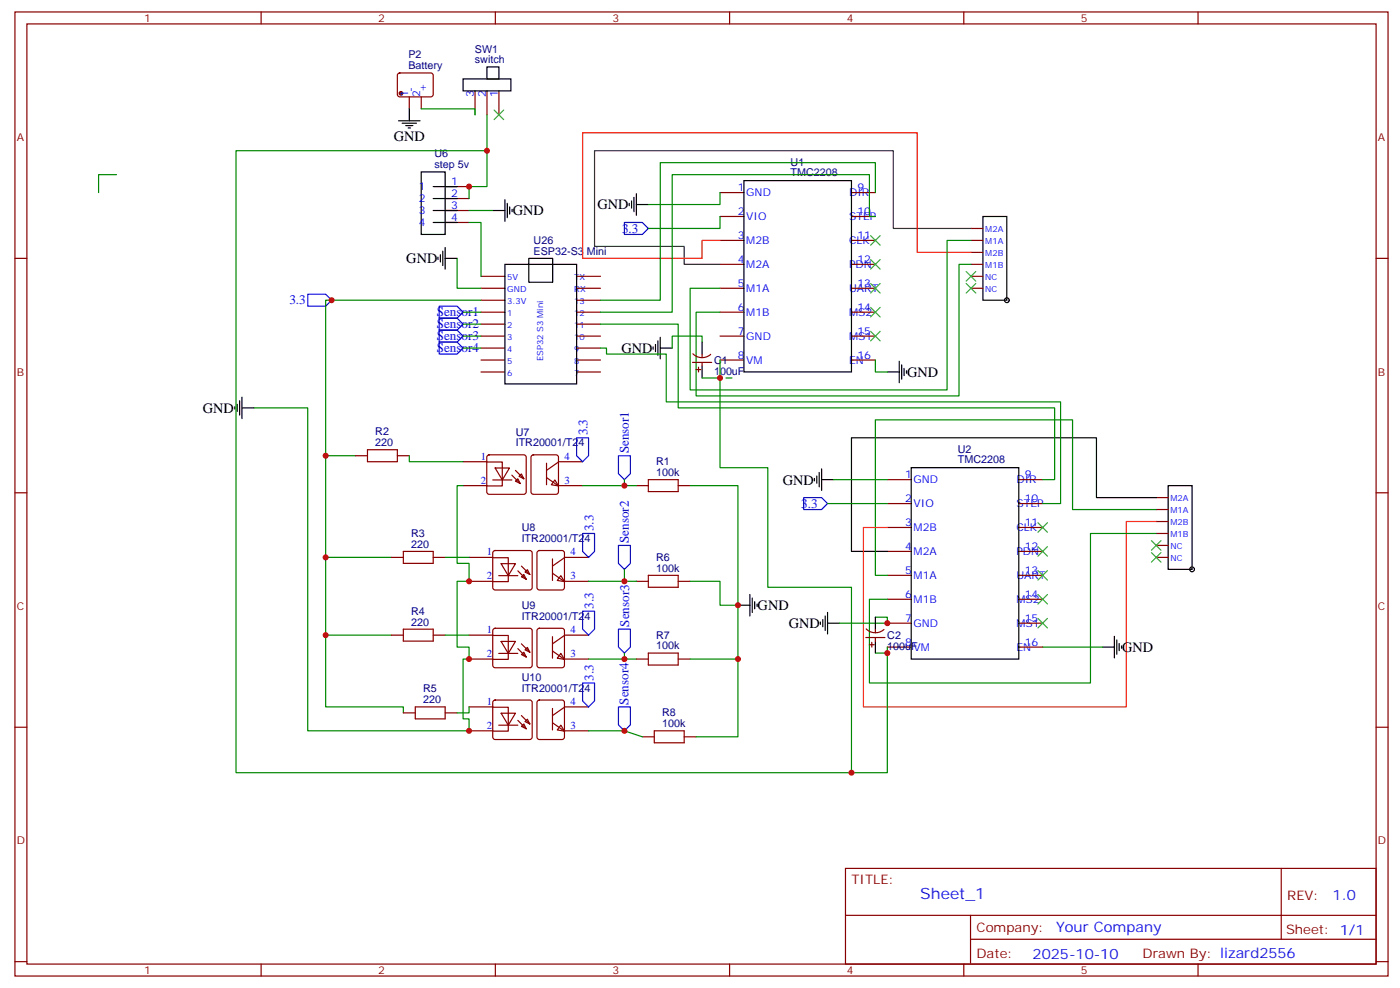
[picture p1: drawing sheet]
<svg xmlns="http://www.w3.org/2000/svg" width="413mm" height="291mm" viewBox="0 0 413 291" stroke-linecap="round" stroke-linejoin="round" font-family="sans-serif">
<g fill="none" stroke="#870000" stroke-width=".35">
<path d="M4.4 3.5h405.4v284.4h-405.4zM7.9 7.1h398.3v277.2h-398.3zM77.1 3.5v3.6M146.2 3.5v3.6M215.4 3.5v3.6M284.5 3.5v3.6M353.7 3.5v3.6M117.5 21.7l.5-.2 9.5 .1 .4 .6-.1 5.9-.6 .5-9.5-.1-.4-.6v-5.7zM120.8 28.6v3.5M124.4 28.6v3.5M140.2 26.8v7.1M143.8 26.8v7.1"/>
<path d="M147.3 26.8v7.1M131.4 55h7.1M131.4 58.6h7.1M212.5 56.8h7.1M251.4 56.8h7M4.4 76.2h3.5M131.4 62.1h7.1M131.4 65.6h7.1M212.5 63.9h7.1M212.5 70.9h7.1M212.5 78h7.1M251.4 63.9h7"/>
<path d="M251.4 70.9h7M251.4 78h7M286.6 70.9h3.6M286.6 78h3.6M286.6 74.4h3.6M286.6 67.4h3.6M406.2 76.2h3.6M142 81.5h7M142 85h7M142 88.5h7M142 92.1h7M142 95.6h7"/>
<path d="M142 99.1h7M170.2 81.5h7.1M170.2 85h7.1M170.2 88.5h7.1M170.2 92.1h7.1M170.2 95.6h7.1M170.2 99.1h7.1M212.5 85h7.1M212.5 92.1h7.1M212.5 99.1h7.1M251.4 85h7M251.4 92.1h7"/>
<path d="M251.4 99.1h7M286.6 81.5h3.6M286.6 85h3.6M142 102.7h7M142 106.2h7M142 109.7h7M170.2 102.7h7.1M170.2 106.2h7.1M170.2 109.7h7.1M204.4 106.9h5.7M204.6 104.3a3.8 3.8 0 0 0 5.2 .2M205.5 109h1.4"/>
<path d="M206.2 108.3v1.4M207.3 104.4v1.1M207.3 106.9v1.1M212.5 106.2h7.1M251.4 106.2h7M105 134.4h3.5M108.5 132.6h8.8v3.6h-8.8zM117.3 134.4h3.5M136.7 136.2h7.1M143.7 136.3h4.6v7h-4.6M143.9 134.4l.5-.3h10.2l.5 .3 .2 .5v10.2l-.2 .5-.5 .2h-10.2l-.5-.2-.2-.5v-10.2zM146.2 138h4.2l-2.1 3.6z"/>
<path d="M152.2 138.7l2.4 2.5M157 134.4l.5-.3h6.7l.5 .3 .2 .5v10.2l-.3 .5-.4 .2h-6.7l-.5-.2-.3-.5v-10.2zM161.3 136.6v6.4M164.9 136.3l-3.6 2.4M164.9 136.2h7.1M4.4 145.3h3.5M136.7 143.2h7.1M145.5 141.6h5.6M151.1 140.1l2.5 2.5M152.2 141.9l.7-.7 .7 1.4zM153.2 140.5l.7-.7 .7 1.4zM161.3 140.9l3.6 2.4"/>
<path d="M163.8 141.6l1.1 1.7-2.2-.3zM164.9 143.2h7.1M187.9 143.2h3.5M191.4 141.5h8.8v3.5h-8.8zM200.2 143.2h3.5M261.9 141.5h7.1M261.9 148.5h7.1M261.9 155.6h7.1M300.7 141.5h7.1M300.7 148.5h7.1M300.7 155.6h7.1M341.3 157.3h3.5"/>
<path d="M341.3 153.8h3.5M341.3 150.3h3.5M341.3 146.8h3.5M406.2 145.3h3.6M115.5 164.4h3.6M119.1 162.6h8.8v3.6h-8.8zM127.9 164.4h3.5M138.5 164.4h7M138.5 171.5h7M145.5 164.5h4.5v7h-4.5M145.7 162.6l.5-.2h10.2l.5 .2 .2 .5v10.2l-.2 .5-.5 .2h-10.2l-.5-.2-.2-.5v-10.2zM147.2 169.8h5.7"/>
<path d="M147.9 166.3h4.3l-2.2 3.5zM152.9 168.4l2.4 2.4M153.9 170.1l.7-.7 .7 1.4zM153.9 167l2.5 2.4M155 168.7l.7-.7 .7 1.4zM158.7 162.6l.5-.2h6.7l.5 .2 .2 .5v10.2l-.2 .5-.5 .2h-6.7l-.5-.2-.2-.5v-10.2zM163.1 169.1l3.5 2.4M163.1 164.8v6.4M165.6 169.8l1 1.7-2.1-.3zM166.6 164.5l-3.5 2.5M166.7 164.4h7M166.7 171.5h7"/>
<path d="M187.9 171.5h3.5M191.4 169.7h8.8v3.5h-8.8zM200.2 171.5h3.5M261.9 162.6h7.1M261.9 169.7h7.1M261.9 176.7h7.1M300.7 162.6h7.1M300.7 169.7h7.1M300.7 176.7h7.1M341.3 164.4h3.5M341.3 160.9h3.5M115.5 187.3h3.6"/>
<path d="M119.1 185.6h8.8v3.5h-8.8zM127.9 187.3h3.5M138.5 187.3h7M138.5 194.4h7M145.5 187.4h4.5v7.1h-4.5M145.7 185.5l.5-.2h10.2l.5 .2 .2 .5v10.2l-.2 .5-.5 .2h-10.2l-.5-.2-.2-.5v-10.2zM147.2 192.7h5.7M147.9 189.2h4.3l-2.2 3.5zM152.9 191.3l2.4 2.5M153.9 193.1l.7-.7 .7 1.4zM153.9 189.9l2.5 2.5M155 191.7l.7-.8 .7 1.5z"/>
<path d="M158.7 185.5l.5-.2h6.7l.5 .2 .2 .5v10.2l-.2 .5-.5 .2h-6.7l-.5-.2-.2-.5v-10.2zM163.1 187.8v6.3M163.1 192l3.5 2.5M165.6 192.7l1 1.8-2.1-.4zM166.6 187.4l-3.5 2.5M166.7 187.3h7M166.7 194.4h7M187.9 194.4h3.5M191.4 192.6h8.8v3.5h-8.8zM200.2 194.4h3.5M255.6 188h5.6M255.7 185.5a3.8 3.8 0 0 0 5.2 .1"/>
<path d="M256.6 190.1h1.5M257.4 189.4v1.5M258.4 185.6v1M258.4 188v1.1M261.9 183.8h7.1M261.9 190.9h7.1M300.7 183.8h7.1M300.7 190.9h7.1M4.4 214.5h3.5M119.1 210.3h3.5M122.6 208.5h8.8v3.5h-8.8zM131.4 210.3h3.5"/>
<path d="M138.5 208.5h7M138.5 215.5h7M145.5 208.6h4.5v7h-4.5M145.7 206.7l.5-.2h10.2l.5 .2 .2 .5v10.2l-.2 .5-.5 .2h-10.2l-.5-.2-.2-.5v-10.2zM147.2 213.9h5.7M147.9 210.3h4.3l-2.2 3.6zM152.9 212.5l2.4 2.4M153.9 214.2l.7-.7 .7 1.4zM153.9 211.1l2.5 2.4M155 212.8l.7-.7 .7 1.4zM158.7 206.7l.5-.2h6.7l.5 .2 .2 .5v10.2l-.2 .5-.5 .2h-6.7l-.5-.2-.2-.5v-10.2zM163.1 208.9v6.4"/>
<path d="M163.1 213.2l3.5 2.4M165.6 213.9l1 1.7-2.1-.3zM166.6 208.6l-3.5 2.5M166.7 208.5h7M166.7 215.5h7M189.6 217.3h3.5M193.1 215.5h8.9v3.6h-8.9zM202 217.3h3.5M406.2 214.5h3.6M249.6 256.1h156.6v28.2h-156.6zM378.2 256.1v20.9M249.6 270h156.5"/>
<path d="M286.5 277h119.6M286.5 270v14.1M4.4 283.6h3.5M77.1 284.3v3.6M146.2 284.3v3.6M215.4 284.3v3.6M284.5 284.3v3.6M353.7 284.3v3.6M406.2 283.6h3.6"/>
</g>
<g fill="none" stroke="#00f" stroke-width=".35">
<path d="M184.3 65.6h5.3l1.8 1.8-1.8 1.7h-5.3zM90.8 86.8h5.3l1.8 1.7-1.8 1.8h-5.3zM129.6 90.3h5.3l1.8 1.8-1.8 1.7h-5.3zM129.6 93.8h5.3l1.8 1.8-1.8 1.8h-5.3zM129.6 97.4h5.3l1.8 1.7-1.8 1.8h-5.3zM129.6 100.9h5.3l1.8 1.8-1.8 1.7h-5.3zM170.2 129.1h3.5v5.3l-1.7 1.8-1.8-1.8zM182.6 134.4h3.5v5.3l-1.8 1.8-1.7-1.8zM172 157.3h3.5v5.3l-1.8 1.8-1.7-1.8zM237.2 146.8h5.3l1.8 1.7-1.8 1.8h-5.3zM182.6 160.9h3.5v5.3l-1.8 1.7-1.7-1.7zM172 180.3h3.5v5.3l-1.8 1.7-1.7-1.7z"/>
<path d="M182.6 185.6h3.5v5.3l-1.8 1.7-1.7-1.7zM172 201.4h3.5v5.3l-1.8 1.8-1.7-1.8zM182.6 208.5h3.5v5.3l-1.8 1.7-1.7-1.7z"/>
</g>
<g fill="none" stroke="#000" stroke-width=".35">
<path d="M143.8 19.8h3.5v3.5h-3.5zM117.7 35.6h6.3M118.7 36.3h4.2M119.8 37h2.1M120.5 37.7h.7M120.8 32.1v3.5M136.7 23.3h14.1v3.5h-14.1zM124.4 50.7h7v18.4h-7zM127.9 55h7M127.9 58.6h7M149 58.9v6.4M149.8 60v4.2"/>
<path d="M185.7 60v.7M186.4 59.3v2.1M187.1 58.2v4.2M187.9 57.2v6.3M219.6 53.3h31.8v56.4h-31.8zM127.9 62.1h7M127.9 65.6h7M129.3 75.8v.8M130 75.1v2.2M130.7 74.1v4.2M131.4 76.2h3.5M131.4 73v6.4"/>
<path d="M145.5 62.1h3.5M149 78h21.2v35.2h-21.2zM150.5 61v2.1M151.2 61.7v.7M156.1 76.2h7.1v7.1h-7.1zM187.9 60.3h3.5M290.2 63.9h7v24.6h-7zM194.9 99.5v6.3M69.3 119.9v.8M70 119.2v2.2M70.7 118.2v4.2M71.4 117.1v6.4"/>
<path d="M192.8 102.3v.7M193.5 101.6v2.1M194.2 100.5v4.3M194.9 102.7h3.5M207.3 100.9v3.5M207.3 108v3.5M261.9 109.7h3.6M265.5 106.5v6.4M266.2 107.6v4.2M266.9 108.7v2.1M267.6 109.4v.7M71.4 120.3h3.6"/>
<path d="M241.8 139.3v4.3M242.5 138.3v6.3M269 137.9h31.7v56.5h-31.7zM240.4 141.1v.7M241.1 140.4v2.1M242.5 141.5h3.6M341.3 146.8h-17.6v-17.7h-72.3v33.5h10.5M344.8 143.2h7.1v24.7h-7.1zM217.8 178.5h3.6M221.4 175.3v6.4M222.1 176.4v4.2M222.8 177.4v2.2"/>
<path d="M223.5 178.2v.7M242.2 183.4v.8M242.9 182.7v2.2M243.6 181.7v4.2M244.3 183.8h3.5M244.3 180.6v6.4M258.4 182v3.6M258.4 189.1v3.5M325.4 190.9h3.6M329 187.7v6.3M329.7 188.7v4.3M330.4 189.8v2.1"/>
<path d="M331.1 190.5v.7"/>
<circle cx="297.2" cy="88.5" r=".71"/>
<circle cx="351.9" cy="167.9" r=".71"/>
</g>
<g fill="none" stroke="#008700" stroke-width=".35">
<path d="M124.4 32.1h15.8v1.8M143.8 33.9v21.1h-5.3v3.6M34.4 51.5h-5.3v5.3M143.8 44.5h-74.1v183.4h192.2v-37M212.5 56.8v3.5h-21.1M258.4 56.8v-8.8h-63.5v40.5h-17.6M134.9 76.2v8.8h7.1M138.5 65.6h3.5v15.9M138.5 62.1h7M212.5 63.9v3.5h-21.1M258.4 63.9h-1.8v-12.4h-58.2v40.6h-21.1M286.6 70.9h-7v44.1h-75.9v-30h8.8"/>
<path d="M286.6 78h-3.5v38.8h-77.6v-24.7h7M136.7 92.1h5.3M136.7 95.6h5.3M136.7 99.1h5.3M142 88.5h-45.9v120h23v1.8M177.3 95.6h22.9v24.7h111.1v21.2h-3.5M136.7 102.7h5.3M177.3 102.7h1.7v1.7h17.7v14.1h116.4v30h-5.3M207.3 100.9v-1.8h-8.9v3.6M207.3 111.5h5.2M212.5 106.2v31.7h14.2v35.3h24.7v54.7M214.3 111.5h1.8"/>
<path d="M258.4 106.2v3.5h3.5M75 120.3h15.8v95.2h47.7v-3.5h-1.8v-17.6h1.8v-3.5h-3.6v-19.4h3.6v-5.3h-3.6v-23h1.8M96.1 134.4h8.9M120.8 134.4v1.8h15.9M184.3 141.5v1.7h-12.3M184.3 143.2h3.6M203.7 143.2h14.1v35.3h-5.3v-7h-8.8M244.3 148.5h17.6M246.1 141.5h15.8M341.3 150.3h-24.7v-26.5h-58.2v45.9h3.5M341.3 157.3h-19.4v44.1h-65.3v-24.7h5.3M96.1 164.4h19.4"/>
<path d="M131.4 164.4h7.1M184.3 167.9v3.6h-10.6M184.3 171.5h3.6M217.8 178.5v15.9h-14.1M96.1 187.3h19.4M131.4 187.3h7.1M184.3 192.6v1.8h-10.6M184.3 194.4h3.6M217.8 194.4v22.9h-12.3M258.4 182h3.5v1.8h-14.1M258.4 192.6h3.5M307.8 190.9h17.6"/>
<path d="M138.5 208.5v1.8h-3.6M173.7 215.5h10.6l5.3 1.8"/>
</g>
<circle cx="118.4" cy="27.5" r=".53" fill="#870000" stroke="#870000" stroke-width=".35"/>
<path d="M286.6 67.4h-22.9v-22.9h-88.2v28.2h26.5v5.3h10.5" fill="none" stroke="#333" stroke-width=".35"/>
<path d="M212.5 70.9h-5.2v5.3h-35.3v-37h98.8v35.2h15.8" fill="none" stroke="#f00" stroke-width=".35"/>
<path d="M341.3 153.8h-8.8v54.7h-77.6v-52.9h7" fill="none" stroke="#f30" stroke-width=".35"/>
<g fill="none" stroke="#3c3" stroke-width=".35">
<path d="M145.9 32.5l2.8 2.8M148.7 32.5l-2.8 2.8M257 69.5l2.8 2.8M257 76.6l2.8 2.8M259.8 69.5l-2.8 2.8M259.8 76.6l-2.8 2.8M257 83.6l2.8 2.8M257 90.7l2.8 2.8M257 97.7l2.8 2.8M259.8 83.6l-2.8 2.8M259.8 90.7l-2.8 2.8M259.8 97.7l-2.8 2.8"/>
<path d="M285.2 80.1l2.8 2.8M285.2 83.6l2.8 2.8M288 80.1l-2.8 2.8M288 83.6l-2.8 2.8M306.4 154.2l2.8 2.8M309.2 154.2l-2.8 2.8M339.9 159.5l2.8 2.8M342.7 159.5l-2.8 2.8M306.4 161.2l2.8 2.8M306.4 168.3l2.8 2.8M306.4 175.3l2.8 2.9M309.2 161.2l-2.8 2.8"/>
<path d="M309.2 168.3l-2.8 2.8M309.2 175.3l-2.8 2.9M339.9 163l2.8 2.8M342.7 163l-2.8 2.8M306.4 182.4l2.8 2.8M309.2 182.4l-2.8 2.8"/>
</g>
<g fill="#c00">
<circle cx="96.1" cy="134.4" r=".88"/>
<circle cx="96.1" cy="164.4" r=".88"/>
<circle cx="96.1" cy="187.3" r=".88"/>
<circle cx="97.9" cy="88.5" r=".88"/>
<circle cx="138.5" cy="194.4" r=".88"/>
<circle cx="261.9" cy="183.8" r=".88"/>
<circle cx="138.5" cy="171.4" r=".88"/>
<circle cx="217.8" cy="178.5" r=".88"/>
<circle cx="217.8" cy="194.4" r=".88"/>
<circle cx="184.3" cy="143.2" r=".88"/>
<circle cx="184.3" cy="171.4" r=".88"/>
<circle cx="184.3" cy="194.4" r=".88"/>
<circle cx="138.5" cy="215.5" r=".88"/>
<circle cx="184.3" cy="215.5" r=".88"/>
<circle cx="138.5" cy="55" r=".88"/>
<circle cx="143.8" cy="44.4" r=".88"/>
<circle cx="261.9" cy="192.6" r=".88"/>
<circle cx="251.4" cy="227.9" r=".88"/>
<circle cx="212.5" cy="111.5" r=".88"/>
</g>
<text font-size="4.6" fill="#00f" x="271.7" y="265.1">Sheet_1</text>
<g font-size="4.2">
<text x="116.2" y="41.7">GND</text>
<text x="151.3" y="63.5">GND</text>
<text x="176.4" y="61.8">GND</text>
<text x="119.9" y="77.6">GND</text>
<text x="183.4" y="104.1">GND</text>
<text x="267.8" y="111.1">GND</text>
<text x="59.9" y="121.7">GND</text>
<text x="231.1" y="142.9">GND</text>
<text x="223.7" y="179.9">GND</text>
<text x="232.8" y="185.2">GND</text>
<text x="331.3" y="192.3">GND</text>
</g>
<g font-size="4.2" fill="#00f">
<text x="393.4" y="265.4">1.0</text>
<text x="311.8" y="274.9">Your Company</text>
<text x="304.8" y="282.7">2025-10-10</text>
</g>
<g font-size="3.9" fill="#00f">
<text x="183.6" y="68.6">3.3</text>
<text x="85.4" y="89.7">3.3</text>
<text x="128.9" y="93.3">Sensor1</text>
<text x="128.9" y="96.8">Sensor2</text>
<text x="128.9" y="100.4">Sensor3</text>
<text x="128.9" y="103.9">Sensor4</text>
<text x="173.4" y="128.4" transform="rotate(-90 173.4 128.4)">3.3</text>
<text x="185.6" y="133.7" transform="rotate(-90 185.6 133.7)">Sensor1</text>
<text x="236.5" y="149.8">3.3</text>
<text x="175.2" y="156.6" transform="rotate(-90 175.2 156.6)">3.3</text>
<text x="185.6" y="160.2" transform="rotate(-90 185.6 160.2)">Sensor2</text>
<text x="175.2" y="179.6" transform="rotate(-90 175.2 179.6)">3.3</text>
<text x="185.7" y="184.9" transform="rotate(-90 185.7 184.9)">Sensor3</text>
<text x="175.2" y="200.7" transform="rotate(-90 175.2 200.7)">3.3</text>
<text x="185.6" y="207.8" transform="rotate(-90 185.6 207.8)">Sensor4</text>
</g>
<g font-size="3.9" fill="#800">
<text x="251.4" y="260.7">TITLE:</text>
<text x="380" y="265.4">REV:</text>
<text x="288.3" y="274.9">Company:</text>
<text x="379.6" y="275.5">Sheet: 1/1</text>
<text x="288.3" y="282.6">Date:</text>
<text x="337.3" y="282.7">Drawn By: lizard2556</text>
</g>
<g font-size="3.2" fill="#800">
<text x="42.5" y="6.5">1</text>
<text x="111.7" y="6.5">2</text>
<text x="180.8" y="6.5">3</text>
<text x="249.9" y="6.5">4</text>
<text x="319.1" y="6.5">5</text>
<text x="4.9" y="41.6">A</text>
<text x="406.8" y="41.6">A</text>
<text x="4.9" y="110.8">B</text>
<text x="406.8" y="110.8">B</text>
<text x="4.9" y="179.9">C</text>
<text x="406.8" y="179.9">C</text>
<text x="4.9" y="249.1">D</text>
<text x="406.8" y="249.1">D</text>
<text x="42.5" y="287.3">1</text>
<text x="111.7" y="287.3">2</text>
<text x="180.8" y="287.3">3</text>
<text x="249.9" y="287.3">4</text>
<text x="319.1" y="287.3">5</text>
</g>
<g font-size="3.2" fill="#000080">
<text x="120.6" y="17.2">P2</text>
<text x="140.2" y="15.5">SW1</text>
<text x="120.6" y="20.5">Battery</text>
<text x="140.2" y="18.7">switch</text>
<text x="128.3" y="46.4">U6</text>
<text x="128.3" y="49.7">step 5v</text>
<text x="233.4" y="52">TMC2208</text>
<text x="233.4" y="48.9">U1</text>
<text x="157.5" y="72">U26</text>
<text x="157.5" y="75.1">ESP32-S3 Mini</text>
<text x="210.8" y="107.3">C1</text>
<text x="210.8" y="110.5">100uF</text>
<text x="110.8" y="131.6">220</text>
<text x="110.8" y="128.4">R2</text>
<text x="152.2" y="131.7">ITR20001/T24</text>
<text x="152.2" y="128.5">U7</text>
<text x="193.7" y="137.2">R1</text>
<text x="282.8" y="136.7">TMC2208</text>
<text x="282.8" y="133.5">U2</text>
<text x="193.7" y="140.4">100k</text>
<text x="121.4" y="161.6">220</text>
<text x="121.4" y="158.3">R3</text>
<text x="154" y="159.9">ITR20001/T24</text>
<text x="154" y="156.7">U8</text>
<text x="193.7" y="165.4">R6</text>
<text x="193.7" y="168.6">100k</text>
<text x="154" y="179.7">U9</text>
<text x="121.4" y="184.5">220</text>
<text x="121.4" y="181.3">R4</text>
<text x="154" y="182.8">ITR20001/T24</text>
<text x="193.7" y="191.6">100k</text>
<text x="193.7" y="188.3">R7</text>
<text x="261.9" y="191.7">100uFVM</text>
<text x="261.9" y="188.4">C2</text>
<text x="154" y="204">ITR20001/T24</text>
<text x="154" y="200.8">U10</text>
<text x="124.9" y="207.4">220</text>
<text x="124.9" y="204.2">R5</text>
<text x="195.4" y="214.5">100k</text>
<text x="195.4" y="211.3">R8</text>
</g>
<g font-size="3.2" fill="#00f">
<text x="120.5" y="28.8" transform="rotate(-90 120.5 28.8)">1</text>
<text x="122.2" y="27.3" transform="rotate(-90 122.2 27.3)">-</text>
<text x="124" y="28.8" transform="rotate(-90 124 28.8)">2</text>
<text x="125.8" y="27.3" transform="rotate(-90 125.8 27.3)">+</text>
<text x="139.9" y="28.6" transform="rotate(-90 139.9 28.6)">3</text>
<text x="143.4" y="28.6" transform="rotate(-90 143.4 28.6)">2</text>
<text x="146.9" y="28.6" transform="rotate(-90 146.9 28.6)">1</text>
<text x="123.6" y="56.1">1</text>
<text x="123.6" y="59.6">2</text>
<text x="133.2" y="54.7">1</text>
<text x="133.2" y="58.2">2</text>
<text x="217.8" y="56.4">1</text>
<text x="220.3" y="57.9">GND</text>
<text x="250.6" y="57.9">DIR</text>
<text x="253.1" y="56.4">9</text>
<text x="123.6" y="63.1">3</text>
<text x="133.2" y="61.7">3</text>
<text x="133.2" y="65.3">4</text>
<text x="217.8" y="63.5">2</text>
<text x="220.3" y="64.9">VIO</text>
<text x="250.6" y="64.9">STEP</text>
<text x="253.1" y="63.5">10</text>
<text x="123.6" y="66.7">4</text>
<text x="217.8" y="70.6">3</text>
<text x="220.3" y="72">M2B</text>
<text x="250.6" y="72">CLK</text>
<text x="253.1" y="70.6">11</text>
<text x="217.8" y="77.6">4</text>
<text x="253.1" y="77.6">12</text>
<text x="220.3" y="79">M2A</text>
<text x="250.6" y="79">PDN</text>
<text x="217.8" y="84.7">5</text>
<text x="220.3" y="86.1">M1A</text>
<text x="250.6" y="86.1">UART</text>
<text x="253.1" y="84.7">13</text>
<text x="217.8" y="91.7">6</text>
<text x="220.3" y="93.1">M1B</text>
<text x="250.6" y="93.1">MS2</text>
<text x="253.1" y="91.7">14</text>
<text x="217.8" y="98.8">7</text>
<text x="220.3" y="100.2">GND</text>
<text x="250.6" y="100.2">MS1</text>
<text x="253.1" y="98.8">15</text>
<text x="217.8" y="105.8">8</text>
<text x="220.3" y="107.2">VM</text>
<text x="250.6" y="107.2">EN</text>
<text x="253.1" y="105.8">16</text>
<text x="141.9" y="135.6">1</text>
<text x="166.6" y="135.6">4</text>
<text x="141.9" y="142.6">2</text>
<text x="166.6" y="142.6">3</text>
<text x="267.2" y="141.1">1</text>
<text x="269.7" y="142.5">GND</text>
<text x="300" y="142.5">DIR</text>
<text x="302.5" y="141.1">9</text>
<text x="267.2" y="148.2">2</text>
<text x="269.7" y="149.6">VIO</text>
<text x="300" y="149.6">STEP</text>
<text x="302.5" y="148.2">10</text>
<text x="267.2" y="155.2">3</text>
<text x="302.5" y="155.2">11</text>
<text x="269.7" y="156.6">M2B</text>
<text x="300" y="156.6">CLK</text>
<text x="143.7" y="163.8">1</text>
<text x="168.4" y="163.8">4</text>
<text x="267.2" y="162.3">4</text>
<text x="269.7" y="163.7">M2A</text>
<text x="300" y="163.7">PDN</text>
<text x="302.5" y="162.3">12</text>
<text x="143.7" y="170.8">2</text>
<text x="168.4" y="170.8">3</text>
<text x="267.2" y="169.3">5</text>
<text x="269.7" y="170.7">M1A</text>
<text x="300" y="170.7">UART</text>
<text x="302.5" y="169.3">13</text>
<text x="267.2" y="176.4">6</text>
<text x="269.7" y="177.8">M1B</text>
<text x="300" y="177.8">MS2</text>
<text x="302.5" y="176.4">14</text>
<text x="267.2" y="183.4">7</text>
<text x="269.7" y="184.9">GND</text>
<text x="300" y="184.9">MS1</text>
<text x="302.5" y="183.4">15</text>
<text x="143.7" y="186.7">1</text>
<text x="168.4" y="186.7">4</text>
<text x="267.2" y="190.5">8</text>
<text x="300" y="191.9">EN</text>
<text x="302.5" y="190.5">16</text>
<text x="143.7" y="193.8">2</text>
<text x="168.4" y="193.8">3</text>
<text x="143.7" y="207.9">1</text>
<text x="168.4" y="207.9">4</text>
<text x="143.7" y="214.9">2</text>
<text x="168.4" y="214.9">3</text>
</g>
<g font-size="2.5" fill="#00f">
<text x="290.9" y="72">M1A</text>
<text x="290.9" y="68.4">M2A</text>
<text x="290.9" y="75.5">M2B</text>
<text x="149.8" y="82.6">5V</text>
<text x="169.5" y="82.6">TX</text>
<text x="290.9" y="82.6">NC</text>
<text x="290.9" y="79">M1B</text>
<text x="149.8" y="86.1">GND</text>
<text x="149.8" y="89.6">3.3V</text>
<text x="169.5" y="89.6">13</text>
<text x="169.5" y="86.1">RX</text>
<text x="290.9" y="86.1">NC</text>
<text x="149.8" y="93.1">1</text>
<text x="169.5" y="93.1">12</text>
<text x="149.8" y="96.7">2</text>
<text x="149.8" y="100.2">3</text>
<text x="169.5" y="100.2">10</text>
<text x="169.5" y="96.7">11</text>
<text x="149.8" y="103.7">4</text>
<text x="149.8" y="107.2">5</text>
<text x="160.3" y="106.5" transform="rotate(-90 160.3 106.5)">ESP32 S3 Mini</text>
<text x="169.5" y="107.2">8</text>
<text x="169.5" y="103.7">9</text>
<text x="149.8" y="110.8">6</text>
<text x="169.5" y="110.8">7</text>
<text x="345.5" y="147.8">M2A</text>
<text x="345.5" y="154.9">M2B</text>
<text x="345.5" y="151.3">M1A</text>
<text x="345.5" y="161.9">NC</text>
<text x="345.5" y="158.4">M1B</text>
<text x="345.5" y="165.5">NC</text>
</g>
</svg>
